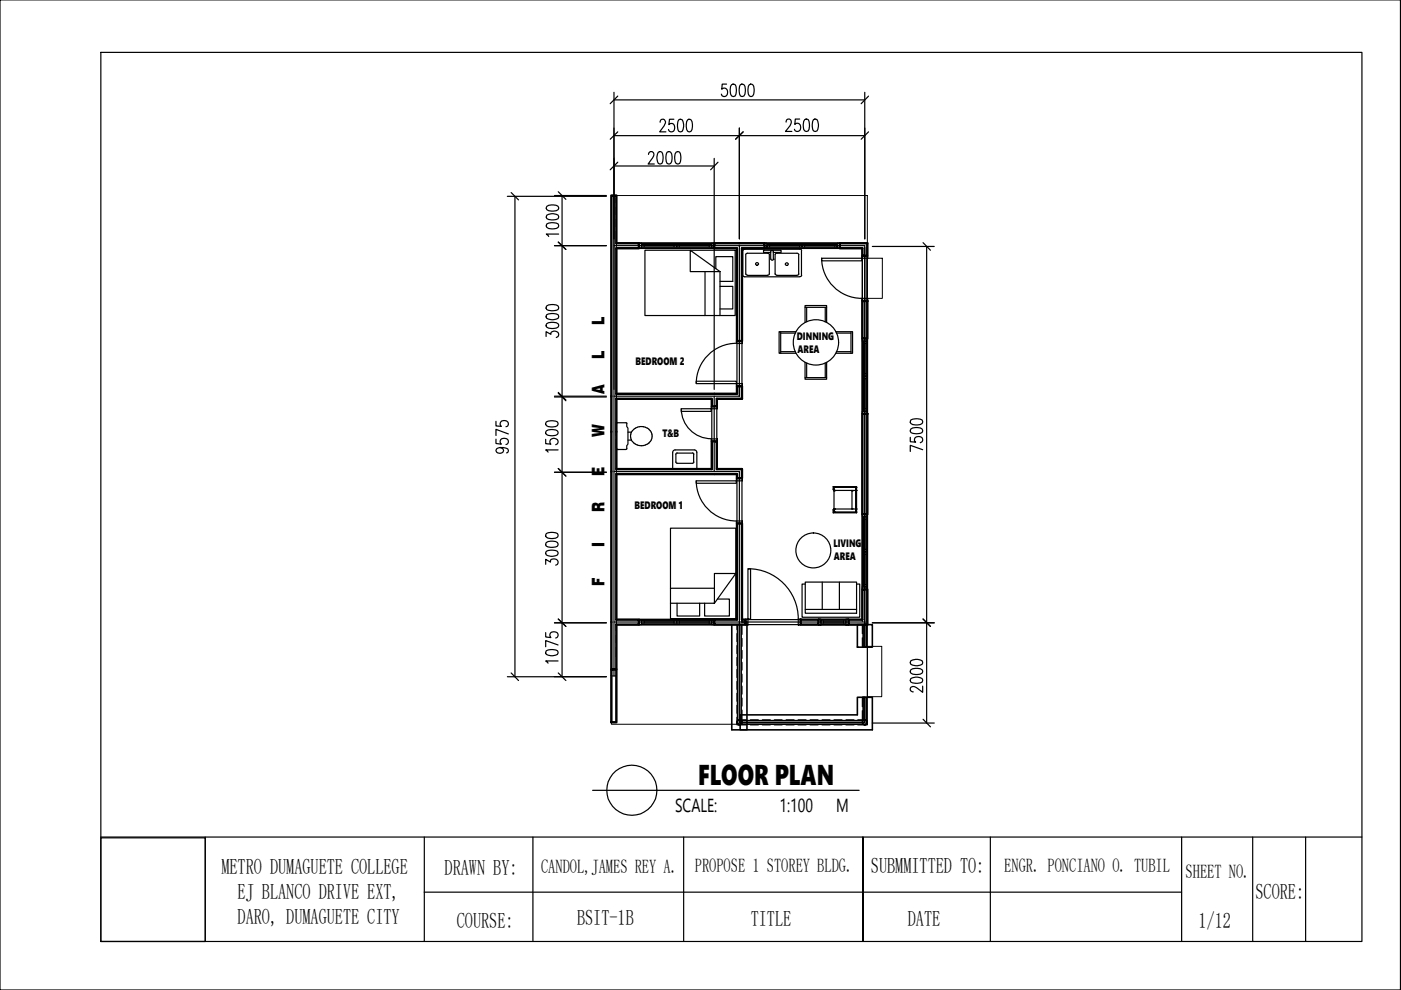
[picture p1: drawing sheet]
<svg xmlns="http://www.w3.org/2000/svg" width="297mm" height="210mm" viewBox="0 0 297 210" stroke-linecap="round" stroke-linejoin="round" font-family="sans-serif">
<!-- layer: 0 -->
<g fill="none" stroke="#000" stroke-width=".25">
<path d="M0 0h296.9v209.9h-296.9zM21.4 11.1h267.4v188.5h-267.4zM130.2 19.6v123.7M183.3 19.6v31M130.2 28.8h53.1M130.2 35.2h21.2M130.2 21.2h53.1M131 28l-1.6 1.5M131 34.4l-1.6 1.6M131 20.4l-1.6 1.6M151.4 33.6v49M152.2 34.4l-1.5 1.6"/>
<path d="M156.8 27.1v23.5M157.6 28l-1.6 1.5M184.1 28l-1.5 1.5M184.1 20.4l-1.5 1.6M107.6 41.6h21M108.4 40.8l1.5 1.6M109.2 41.6v101.9M117.6 52.1h11M117.6 41.5h11M118.4 40.7l1.6 1.6M119.2 41.5v42.5M130.2 52.1h53.1v85.1"/>
<path d="M130.7 52.6h25.6v30.9h-25.6zM136.7 53.1h19.2v13.8h-19.2zM146.3 53.1l6.4 4.5h-6.4zM149.5 57.6v9.3M151.8 57v-2.6h3.6v5.3h-2.7M152.7 57.6v9.3M156.8 52.1v31.9M157.5 53.1v5.4M157.5 58.5l.4 .2h11.6M158.1 54v4.1l.4 .2M158.5 53.7h4.3l.3 .3M158.5 58.4h4.2"/>
<path d="M158.5 53.7l-.4 .3M163.1 54v4.1l-.4 .2M163.4 53.5h-1.5v-.4h3.7v.4h-1.6M163.4 55v-1.9h.6v1.9M163.4 54.9l.3 .3 .3-.3M164 55h.1M164.3 54v4.1l.4 .2M164.7 58.4h4.3M169 53.7h-4.3l-.4 .3M169 53.7l.4 .3M169.3 54l.1 4.1-.4 .2M169.5 52.8h-11.6l-.4 .3"/>
<path d="M169.6 52.8l.4 .3M169.9 53.1v5.3M170 58.4l-.4 .2M183.9 52.1v-.5h-53.2v-10.1h-1.1v101.8h1.1v-10.9h25.6v1.1M185 52.3h13.1M195.7 51.4l1.6 1.7M196.5 52.3v101M152.7 60.7h2.7v4.8h-2.7M165.5 70.6h3.1M165.5 74.6h3.1M165.5 70.3v4.6M168.8 70.3h-3.6v4.6h3.6"/>
<path d="M170.7 68.4v-3.6h4.6v3.6M170.7 76.8v3.6h4.6v-3.6M170.7 65.2h4.6M171 65.2v3M171 77v3.1M175 65.2v3.1M175 77v3.1M177.2 70.3h3.6v4.6h-3.6M177.3 70.6h3.1M177.3 74.6h3.1M180.4 70.3v4.6M115.7 93.1v1l1.1 .1a.81 .81 0 0 1 .6-1.3 .81 .81 0 0 1 .8 1.2l-.4 .2"/>
<path d="M115.8 91.4a2.45 2.45 0 0 1 2.4 0l.1 .4a1.32 1.32 0 0 1-1.5 .6l-1-.3-.1-.3zM115.8 89.5a2.81 2.81 0 0 1 2.4 0l.1 .4a1.27 1.27 0 0 1-1.5 .6l-1-.3-.1-.3zM117.6 84h11M117.6 84.2h11M118.3 95.4h-2.6l.5 .5M118.4 83.2l1.6 1.6M118.4 83.4l1.6 1.6M118.4 99.3l1.6 1.6M119.2 84.2v59.3M130.2 100h26.6v53.2h26.5M130.2 84h26.6M130.7 84.6h20.2v14.9h-20.2z"/>
<path d="M130.7 95.1l.2 .2M130.9 89.6h1.9l.1 .2M130.9 95.3h.1M130.9 95.3h1.8M130.9 89.6l-.2 .2M132.9 89.8v.6l.2 .4v3.4l-.2 .3v.6M132.9 95.1l-.2 .2M133.1 93.3h.8M133.1 91.6h.8M133.7 92l.2 1.3M133.9 93.3l.2 .3M133.9 91.7l-.2 .4"/>
<path d="M134.1 91.3l-.2 .4M134.1 93.6l.3 .3M134.4 93.9l.3 .3M134.4 91l-.3 .3M134.7 94.1l.8 .4M134.7 90.8l-.3 .2M135.5 90.5l-.8 .3M135.6 90.5h.8l.8 .3M137.2 94.1l-.8 .4h-.8M137.3 90.8l.3 .2M137.6 91l.4 .5 .2 .6M137.6 93.9l-.3 .3"/>
<path d="M138.1 93.3l-.5 .6M138.2 92l-.1 1.3M143.1 95.4l4.4 .1 .2 .4v3.6h-5.1v-3.6l.1-.2 .5-.3M143.6 96.1h3.4l.1 1.9-.3 .2h-3.2M143.6 96l-.3 .3v1.7l.3 .2M151.4 84v16M156.8 81.9v2.1M170.7 80.1h4.6M117.6 100.1h11M130.7 100.5h25.6v30.9h-25.6zM142.2 112h13.8v19.2h-13.8zM176.7 103.2v.6h.1"/>
<path d="M176.7 103.2l.1 .1M176.7 108.7h4.9M176.7 103.2h4.9M176.8 107.9h.1M176.8 104.1h.1M176.8 108.6h.1M176.8 108h.1M176.8 103.3h.1M176.8 104h.1M176.8 108.1h-.1v.6M176.8 108.6l-.1 .1M176.8 108.6h4.6"/>
<path d="M176.8 103.3v5.3M176.8 103.3h4.6M176.9 108.6h.1M176.9 107.9h.1M176.9 103.3h.1M176.9 104h.1M176.9 107.9h4.5M176.9 104h4.5M176.9 104l-.1 .1M176.9 107.9l-.1 .1M176.9 103.3h-.1M180.6 104v.1"/>
<path d="M180.6 107.9h.1M180.6 104.1h.1M180.6 104v3.9M180.7 104h-.1M181.4 108.6h.1M181.4 107.9h.1M181.4 104h.1M181.4 103.3h.1M181.4 107.9v.1M181.4 108h.1M181.4 108.6l.2 .1M181.4 103.3h-4.6v.2"/>
<path d="M181.4 103.3v5.3M181.6 103.2l-.2 .1M181.6 103.2v5.5M115.7 134.1v1l1.1 .1a.74 .74 0 0 1-.1-.9 .74 .74 0 0 1 .9-.3 .69 .69 0 0 1 .7 .4 .69 .69 0 0 1-.2 .8l-.3 .1M115.8 138a2.81 2.81 0 0 1 2.4 0l.1 .4a1.6 1.6 0 0 1-2.1 .5l-.4-.2-.1-.3zM117.6 132.1h11M118.3 136.8l-2.6-1v1.3M118.4 131.2l1.6 1.6M130.2 131.9h53.1v5.3h-.5v-2M142.2 127.9h9.3v-6.3h4.5l-4.5 6.3M142.2 124.7h9.3M143.6 127.9v2.7h4.7v-2.7"/>
<path d="M152.1 127h2.5v3.6h-5.2v-2.7M156.3 134.3v1.7M156.3 136.9v1.7M156.3 139.4v1.7M157.3 135.4v1.6M157.3 137.9v1.7M170.7 123.8h-.6v7.1h12.2v-7.1h-.7M170.7 123.4h10.9v6.6h-10.9zM170.7 129.2h10.9M174.3 123.4v5.8M178 123.4v5.8M182.8 131.4h-25.5v-31.9h-5.3v-14.9h5.3v-32h25.5v79.2"/>
<path d="M182.8 134.4v-2h-25.5v2.1M183.9 131.9v-79.8v79.8M183.9 132.3v-79.8v79.8M185 132.1h13.1M195.7 131.2l1.6 1.6M107.6 143.5h21M108.4 142.7l1.5 1.6M118.3 140.1h-2.6l.5 .5M118.4 142.7l1.6 1.6M156.3 152.1v1.6h1.9M156.3 142v1.7M156.3 144.5v1.6"/>
<path d="M156.3 147v1.7M156.3 149.5v1.7M157.3 150.6v2h.9M157.3 140.4v1.7M157.3 142.9v1.7M157.3 145.5v1.7M157.3 148v1.7M159.1 152.6h1.7M159.1 153.7h1.7M161.6 152.6h1.7M161.6 153.7h1.7M164.2 152.6h1.6"/>
<path d="M164.2 153.7h1.6M166.7 152.6h1.7M166.7 153.7h1.7M169.2 152.6h1.7M169.2 153.7h1.7M171.7 152.6h1.7M171.7 153.7h1.7M174.3 152.6h1.7M174.3 153.7h1.7M176.8 152.6h1.7M176.8 153.7h1.7M179.4 152.6h1.7"/>
<path d="M179.4 153.7h1.7M182.8 149.8v-2h.5v5.4M182.8 150.7v1.9h-.9M183.3 147.8v5.4M183.9 153.2v.5h-2M185 153.3h13.1M195.7 152.5l1.6 1.6M21.4 177.6h22.1v22h-22.1zM21.4 177.5h267.4M43.5 177.5v22.1M90 177.5v22.1M113 177.5v22.1"/>
<path d="M125.6 167.6h56.6M144.9 177.5v22.1M183 177.5v22.1v-22.1M210 177.5v22.1M250.5 177.5v22.1M265.6 177.5v22.1M276.8 177.5v22.1M90 189.2h160.5"/>
<circle cx="160.5" cy="55.9" r=".3"/>
<circle cx="166.8" cy="56" r=".3"/>
<circle cx="173" cy="72.6" r="4.8"/>
<circle cx="172.4" cy="116.7" r="3.7"/>
<circle cx="156.8" cy="153.2" r=".53"/>
<circle cx="183.4" cy="153.2" r=".53"/>
<circle cx="134" cy="167.5" r="5.3"/>
</g>
<!-- layer: G-Mass -->
<path d="M129.6 41.5h54.3v112.1h-54.3zM183.9 54.8h3.2v8.5h-3.2zM183.9 137h3v10.7h-3z" fill="none" stroke="#000" stroke-width=".21"/>
<!-- layer: A-Wall -->
<path d="M129.6 41.5h1.1v10.1h4.8v1h-4.8v30.9h25.6v-1.6h1v2.7h-5.3v1.6h-1.1v-1.6h-20.2v14.9h20.2v-5.9h1.1v5.9h5.3v1.9h-1v-.9h-25.6v30.9h4.8v1h-4.8v9.5h-1.1zM151.4 51.6h10.7v1h-4.8v19.7h-1v-19.7h-4.9zM178.1 51.6h5.8v2.6h-1.1v-1.6h-4.7zM182.8 63.8h1.1v8h-1.1zM182.8 87.7h1.1v21.3h-1.1zM156.3 111h1v20.4h.8v1h-6.7v-1h4.9zM169.8 131.4h3.7v1h-3.7zM182.8 125h1.1v7.4h-4v-1h2.9zM129.6 141.9h1.1v11.2h-1.1z" fill="none" stroke="#000" stroke-width=".51"/>
<g fill="none" stroke="#000" stroke-width=".34">
<path d="M135.5 51.6h15.9M135.5 52.6h15.9M162.1 51.6h16M162.1 52.6h16M182.8 71.8v15.9M183.9 71.8v15.9M182.8 109v16M183.9 109v16M135.5 131.4h15.9h-15.9M135.5 132.4h15.9M156.4 132.4v21.2h27.3v-5.8h-.7v5h-25.9v-20.4M157.3 131.4v.5h1.1v22.8h-3.2v-22.3"/>
<path d="M173.5 132.4h6.4M173.5 131.4h6.4M181.8 132.4h3.2v4.8h-3.2zM183 132.4h.7v4.8h-.7zM156.9 151.6h24.9v-3.8h3.2v6.9h-28.1z"/>
</g>
<!-- layer: A-Door -->
<g fill="none" stroke="#000" stroke-width=".25">
<path d="M174.2 54.7a8.5 8.5 0 0 0 8.5 8.6M174.2 54.8h8.5v.5h-8.5zM182.7 54.2h1.3v.6h-1.3zM156.1 72.3h1.3v.5h-1.3zM156.1 72.8a8.5 8.5 0 0 0-8.5 8.5M182.7 63.3h1.3v.5h-1.3zM144.4 86.7h6.4v.5h-6.4zM144.4 86.6a6.4 6.4 0 0 0 6.4 6.4M147.6 80.8h8.5v.5h-8.5zM150.8 86.2h1.3v.5h-1.3zM150.8 93.1h1.3v.5h-1.3zM156.1 81.3h1.3v.6h-1.3z"/>
<path d="M147.6 102h8.5v.5h-8.5zM147.6 101.9a8.5 8.5 0 0 0 8.5 8.6M156.1 101.4h1.3v.6h-1.3zM156.1 110.5h1.3v.5h-1.3zM158.1 131.2h.5v1.3h-.5zM158.6 120.6h.5v10.6h-.5zM158.6 120.6a10.6 10.6 0 0 1 10.6 10.6M169.2 131.2h.6v1.3h-.6z"/>
</g>
<!-- layer: A-Glaz -->
<path d="M135.5 52.6h15.9M135.5 51.6h15.9M162.1 52.6h16M162.1 51.6h16M182.8 71.8v15.9M183.9 71.8v15.9M182.8 109v16M183.9 109v16M135.5 132.4h15.9M135.5 131.4h15.9M173.5 131.2h6.4M173.5 132.5h6.4" fill="none" stroke="#000" stroke-width=".21"/>
<g fill="none" stroke="#000" stroke-width=".25">
<path d="M135.5 51.6h.5v1h-.5zM136 51.8h7.5v.6h-7.5zM136.6 51.8v.6M136.6 52.1h6.3M142.9 51.8v.6M143.5 51.8h7.4v.6h-7.4zM144 51.8v.6M144 52.1h6.4M150.4 51.8v.6M150.9 51.6h.5v1h-.5zM162.1 51.6h.5v1h-.5zM162.6 51.8h7.5v.6h-7.5z"/>
<path d="M163.2 52.1h6.3M163.2 51.8v.6M169.5 51.8v.6M170.1 51.8h7.4v.6h-7.4zM170.6 52.1h6.4M170.6 51.8v.6M177 51.8v.6M177.5 51.6h.6v1h-.6zM182.8 71.8h1.1v.5h-1.1zM183.1 72.3h.5v7.5h-.5zM183.1 79.8h.5v7.4h-.5zM183.1 72.8h.5"/>
<path d="M183.1 79.2h.5M183.3 72.8v6.4M182.8 87.2h1.1v.5h-1.1zM183.1 86.7h.5M183.1 80.3h.5M183.3 80.3v6.4M182.8 109h1.1v.5h-1.1zM183.1 109.5h.5v7.5h-.5zM183.1 117h.5v7.4h-.5zM183.1 110.1h.5M183.1 116.5h.5M183.1 117.5h.5"/>
<path d="M183.3 110.1v6.4M183.3 117.5v6.4M135.5 131.4h.5v1h-.5zM136 131.6h7.5v.5h-7.5zM136.6 131.9h6.3M136.6 131.6v.5M142.9 131.6v.5M143.5 131.6h7.4v.5h-7.4zM144 131.9h6.4M144 131.6v.5M150.4 131.6v.5M150.9 131.4h.5v1h-.5z"/>
<path d="M173.5 131.2h.5v1.3h-.5zM174 131.6h5.4v.5h-5.4zM174.6 131.6v.5M174.6 131.9h4.3M178.9 131.6v.5M179.4 131.2h.5v1.3h-.5zM182.8 124.4h1.1v.6h-1.1zM183.1 123.9h.5"/>
</g>
<!-- layer: I-Furn -->
<path d="M176.7 108.1h.1zM176.7 108.1h.1M176.7 108h.1M176.8 108.1h.1" fill="none" stroke="#000" stroke-width=".21"/>
<!-- layer: A-Anno-Scrn -->
<g fill="none" stroke="#000" stroke-width=".25">
<path d="M130.7 50.3v1.5M130.7 52.6v1.7M130.7 55.2v1.7M130.7 57.7v1.7M130.7 60.3v1.6M130.7 62.8v1.7M130.7 65.3v1.7M130.7 67.8v1.7M130.7 70.4v1.7M130.7 72.9v1.7M130.7 75.5v1.6M130.7 78v1.7"/>
<path d="M130.7 80.5v1.7M130.7 83v1.7M130.7 85.6v1.7M130.7 88.1v1.7M130.7 90.6v1.7M130.7 93.2v1.7M130.7 95.7v1.7M130.7 98.2v1.7M130.7 100.8v1.7M130.7 103.3v1.7M130.7 105.8v1.7M130.7 108.4v1.7"/>
<path d="M130.7 110.9v1.7M130.7 113.5v1.6M130.7 116v1.7M130.7 118.5v1.7M130.7 121v1.7M130.7 123.6v1.7M130.7 126.1v1.7M130.7 128.7v1.6M130.7 131.2v1.4"/>
</g>
<!-- layer: A-Roof-Slab -->
<g fill="none" stroke="#000" stroke-width=".21">
<path d="M130.7 42v1.1M130.7 44v1.6M130.7 46.5v1.7M130.7 49v1.7M130.7 51.6v1.7M130.7 54.1v1.7M130.7 56.7v1.6M130.7 59.2v1.6M130.7 61.7v1.7M130.7 64.2v1.7M130.7 66.8v1.7M130.7 69.3v1.7"/>
<path d="M130.7 71.9v1.6M130.7 74.4v1.6M130.7 76.9v1.7M130.7 79.4v1.7M130.7 82v4.2M130.7 86.5v2.2M130.7 89.1v1.7M130.7 91.6v1.7M130.7 94.2v1.7M130.7 96.7v1.7M130.7 99.2v1.7M130.7 101.7v1.7"/>
<path d="M130.7 104.3v1.7M130.7 106.8v1.7M130.7 109.4v1.7M130.7 111.9v1.7M130.7 114.4v1.7M130.7 116.9v1.7M130.7 119.5v1.7M130.7 122v1.7M130.7 124.6v1.7M130.7 127.1v1.6M130.7 129.6v1.7M130.7 132.1v1.7"/>
<path d="M130.7 134.7v1.7M130.7 137.2v2"/>
</g>
<g font-size="6.2">
<text x="138.6" y="29.3">2500</text>
<text x="119.2" y="121" transform="rotate(-90 119.2 121)">3000</text>
</g>
<text font-size="6.1" x="148" y="166.5">FLOOR PLAN</text>
<g font-size="5.7">
<text x="151.7" y="21.5">5000</text>
<text x="165.5" y="28.9">2500</text>
<text x="136.2" y="36">2000</text>
<text x="119.2" y="51.5" transform="rotate(-90 119.2 51.5)">1000</text>
<text x="119.2" y="72.7" transform="rotate(-90 119.2 72.7)">3000</text>
<text x="108.7" y="97.4" transform="rotate(-90 108.7 97.4)">9575</text>
<text x="196.5" y="97" transform="rotate(-90 196.5 97)">7500</text>
<text x="196.5" y="148.2" transform="rotate(-90 196.5 148.2)">2000</text>
</g>
<g font-size="4.6">
<text x="46.9" y="185.3">METRO DUMAGUETE COLLEGE</text>
<text x="94.3" y="185.4">DRAWN BY:</text>
<text x="184.7" y="185.2">SUBMMITTED TO:</text>
<text x="50.4" y="190.6">EJ BLANCO DRIVE EXT,</text>
<text x="266.2" y="190.7">SCORE:</text>
<text x="50.4" y="196">DARO, DUMAGUETE CITY</text>
<text x="96.9" y="196.7">COURSE:</text>
<text x="122.3" y="196.1">BSIT-1B</text>
<text x="159.2" y="196.4">TITLE</text>
<text x="192.5" y="196.3">DATE</text>
<text x="254.1" y="196.7">1/12</text>
</g>
<g font-size="4.1">
<text x="114.7" y="185.1">CANDOL,JAMES REY A.</text>
<text x="147.3" y="184.9">PROPOSE 1 STOREY BLDG.</text>
<text x="212.9" y="184.9">ENGR. PONCIANO O. TUBIL</text>
<text x="251.4" y="186.2">SHEET NO.</text>
</g>
<g font-size="4">
<text x="143.1" y="172.3">SCALE:</text>
<text x="165.3" y="172.3">1:100</text>
<text x="177.3" y="172.3">M</text>
</g>
<g font-size="3.7">
<text x="128.2" y="68.8" transform="rotate(-90 128.2 68.8)">L</text>
<text x="128.2" y="76.1" transform="rotate(-90 128.2 76.1)">L</text>
<text x="128.2" y="83.6" transform="rotate(-90 128.2 83.6)">A</text>
<text x="128.2" y="92.7" transform="rotate(-90 128.2 92.7)">W</text>
<text x="128.2" y="101" transform="rotate(-90 128.2 101)">E</text>
<text x="128.2" y="108.6" transform="rotate(-90 128.2 108.6)">R</text>
<text x="128.2" y="116" transform="rotate(-90 128.2 116)">I</text>
<text x="128.2" y="124.2" transform="rotate(-90 128.2 124.2)">F</text>
</g>
<g font-size="2.3">
<text x="134.7" y="77.4">BEDROOM 2</text>
<text x="169" y="72.1">DINNING</text>
<text x="169.1" y="74.8">AREA</text>
<text x="140.5" y="92.6">T&amp;B</text>
<text x="134.5" y="107.9">BEDROOM 1</text>
<text x="176.7" y="116">LIVING</text>
<text x="176.8" y="118.6">AREA</text>
</g>
</svg>
